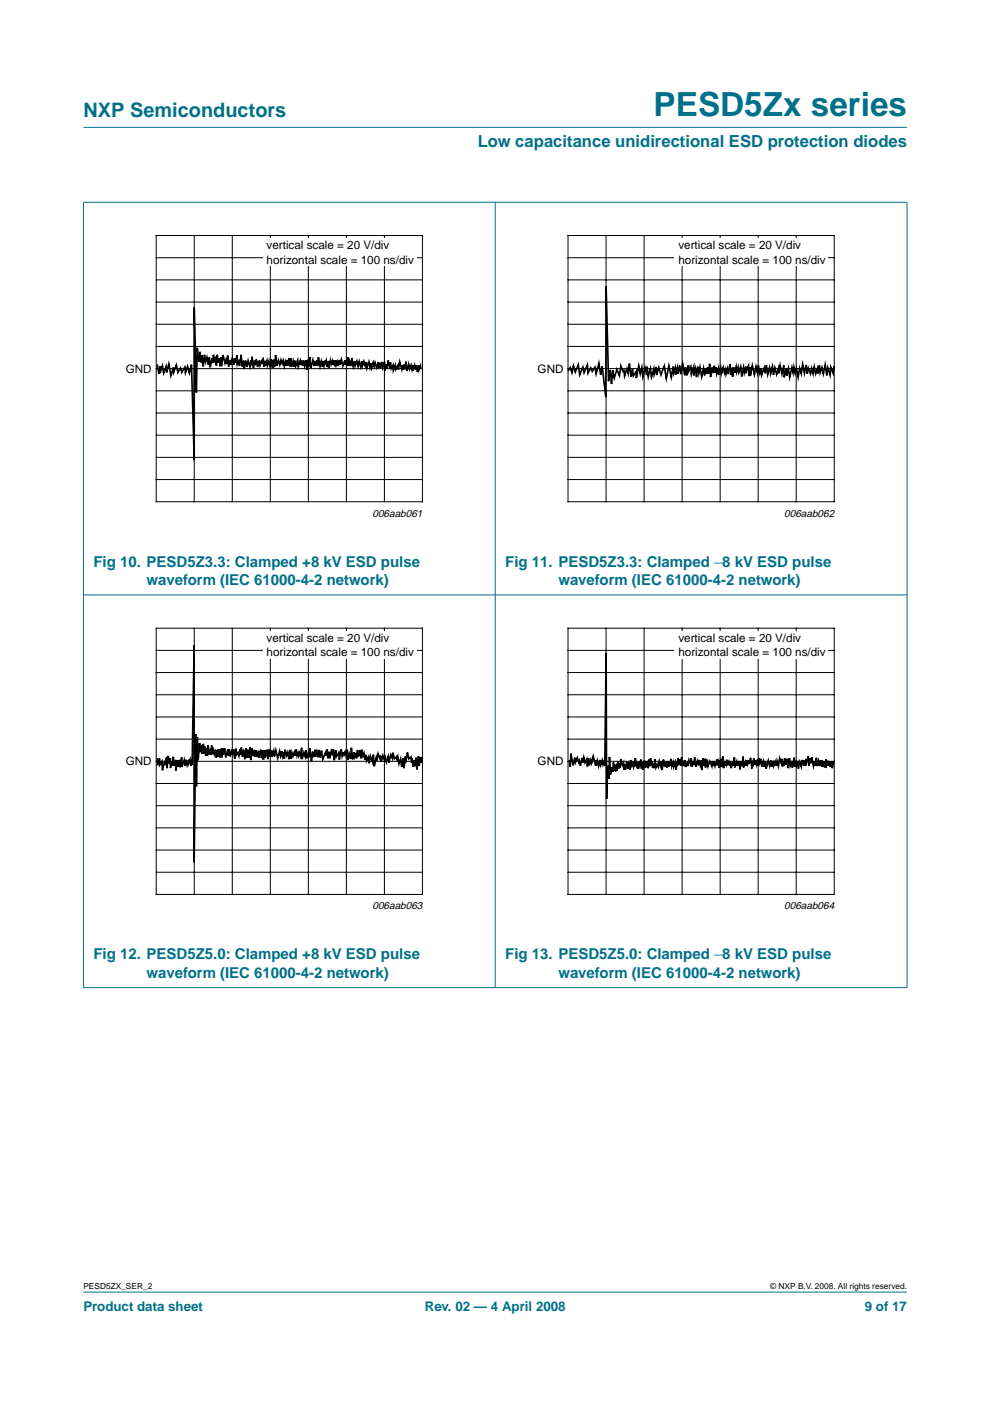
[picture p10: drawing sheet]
<svg xmlns="http://www.w3.org/2000/svg" width="210mm" height="297mm" viewBox="0 0 210 297" stroke-linecap="round" stroke-linejoin="round" font-family="sans-serif">
<g fill="#00708a" stroke="#00708a" stroke-width=".21">
<path d="M17.7 273.9h174.6z"/>
<path d="M17.7 27h174.6z"/>
<path d="M17.7 42.9v166.4z"/>
<path d="M105 42.8v166.6z"/>
<path d="M192.3 42.9v166.4z"/>
<path d="M17.6 42.9h174.8z"/>
<path d="M17.6 126.1h174.8z"/>
<path d="M17.6 209.4h174.8z"/>
</g>
<path d="M20.4 47.1h81.9v66.3h-81.9z" fill="none" stroke="#fff" stroke-width=".21"/>
<g fill="none" stroke="#000" stroke-width=".21">
<path d="M33.1 49.9h56.5v56.5h-56.5zM33.1 59.3h56.5M33.1 54.6h56.5M41.2 49.9v56.5M49.2 49.9v56.5M57.3 49.9v56.5M65.4 49.9v56.5M73.4 49.9v56.5M81.5 49.9v56.5M33.1 68.8h56.5M33.1 78.2h56.5M33.1 64h56.5"/>
<path d="M33.1 73.5h56.5M33.1 87.6h56.5M33.1 97h56.5M33.1 82.9h56.5M33.1 92.3h56.5M33.1 101.7h56.5"/>
</g>
<path d="M55.8 50.5h32.4v5.8h-32.4z" fill="#fff"/>
<path d="M33.3 77.2l.4 2.1 .2-1.6v1.4l.5-1.6 .3 1.6 .5-1.4 .1 1.3 .5-1.8 .4 2.4 .6-1.7v1.1l.6-1.6 .3 1.6 .6-1 .2 1 .7-1.2 .1 1.2 .5-1.3 .4 1.4 .4-1.8 .6 20.3v-32.4l.4 18 .2-9.5 .4 3 .2-2.1 .3 2.3 .2-1.5 .1 2.3 .4-2.5 .2 1.6 .3-1 .2 1.5 .3-1.6 .2 2.2 .3-1.9 .2 1 .2-1.8 .2 1.6 .2-1.2 .2 1.9 .2-2.3 .2 1.7 .2-.9 .1 1.7 .3-2 .1 2 .3-2.4 .4 1.7 .2-.7 .2 .9 .2-1.8 .2 2.3 .3-1.4 .2 1.1 .3-1.4 .3 1.3 .2-1.4 .1 1 .3-1.6 .1 2 .3-.7 .2 1 .3-2.4 .2 2.5 .3-1.2 .2 1.8 .3-1.8 .3 1.3 .2-1.3 .4 1.3 .2-1.4 .2 1v-1.8l.3 2.4 .3-1.5 .2 .9 .1-1.2 .3 1.6 .1-1.2 .1 .9 .2-1.1 .1 1.1 .4-1 .1 .6 .2-.8 .2 1.4 .2-1.2v1.1l.4-1.1 .1 1 .3-1 .2 1.4 .3-1.7 .2 1.8 .3-1.7-.1 1.7 .3-1.1 .1 .8 .1-2.4 .3 2.3 .3-1.2 .3 1 .3-1.1 .2 .8 .3-.7 .2 1.3 .2-1 .2 .9 .2-1.3 .1 1.2 .2-1.6 .3 1.8 .2-1.8 .1 1.8 .3-1.2 .2 1.2 .2-1.2 .2 1.1 .4-1.2 .1 1.4 .5-1.4 .2 1 .2-.9 .2 1.1 .1-1.1 .2 1.1 .3-1.2 .1 2 .3-2.1 .3 1.4 .1-2 .2 2.4 .4-1.8 .2 1.3 .2-1.1 .2 1.1 .3-1.2 .1 1.2 .2-1.9 .4 2 .2-1.1 .3 1.2v-1.3l.3 1.1 .2-1.1 .1 .8 .2-.8 .2 1.3 .3-1.3 .1 1.5 .3-1.6 .2 .8 .2-.7 .1 .8 .2-.9 .2 1.3 .1-1.4 .2 1.1 .2-.7 .2 .9 .3-1.3 .1 1 .3-1.1 .3 1.4 .4-1.1v.8l.4-.9 .1 1.2 .1-1.9 .2 1.9 .2-1 .3 1 .2-1.7 .3 1.8 .3-1.1 .1 1 .4-1 .3 1.1 .2-1.1 .3 1.2 .2-1.2 .2 .9 .2-.9 .4 1 .2-.8 .1 1.2 .4-1.3 .3 1.2 .2-.8 .1 .9 .3-1.1 .2 .8 .2-.8 .3 1 .4-1.1v1.2l.3-1.1 .1 1.1 .4-1.3 .1 1.3 .4-1.3 .1 1.9 .3-1.3 .1 .9 .3-1.8 .3 1.7 .2-1.3 .2 1.3 .3-.7 .1 1.2 .4-1.2 .1 .9 .5-.8 .1 .9 .3-1.7 .4 1.7 .2-.9 .1 .8 .2-1.1 .2 1.1 .2-1.6 .2 2 .3-1.5 .2 1.1 .4-.9 .2 .9 .1-.9 .1 1.2 .3-1.2 .3 1 .1-1 .2 1.5 .3-1.4 .1 .9 .2-.8 .1 .6" fill="none" stroke="#000" stroke-width=".35"/>
<path d="M107.7 47.1h81.9v66.3h-81.9z" fill="none" stroke="#fff" stroke-width=".21"/>
<g fill="none" stroke="#000" stroke-width=".21">
<path d="M120.4 49.9h56.5v56.5h-56.5zM120.4 59.3h56.5M120.4 54.6h56.5M128.5 49.9v56.5M136.6 49.9v56.5M144.6 49.9v56.5M152.7 49.9v56.5M160.8 49.9v56.5M168.8 49.9v56.5M120.4 68.8h56.5M120.4 78.2h56.5M120.4 64h56.5"/>
<path d="M120.4 73.5h56.5M120.4 87.6h56.5M120.4 97h56.5M120.4 82.9h56.5M120.4 92.3h56.5M120.4 101.7h56.5"/>
</g>
<path d="M143.1 50.5h32.5v5.8h-32.5z" fill="#fff"/>
<path d="M176.9 78.4l-.1-.7-.1 1.4-.6-1.3-.1 1.7-.5-1.5-.2 1.6-.3-2.2-.4 1.9-.3-1.4-.4 1.1-.2-1.5-.3 1.7-.1-1.1-.4 1.2-.3-1.5-.2 1.5-.3-1.2-.3 1.1-.4-1.2-.2 1.3-.3-1.9-.3 1.7-.4-1.8-.3 1.9-.4-1.2-.3 2-.3-1.9-.3 1-.3-1.3-.1 1.3-.3-1.2-.5 2.1-.2-1.9-.4 1.6-.1-1.6-.4 1.9-.1-2.5-.4 1.8-.4-1.8-.3 1.6-.1-1-.3 1.3-.4-1.4-.3 1.5-.2-1.8-.4 1.5-.2-1.2-.4 1.4-.3-2-.2 1.7-.3-1.1-.5 1.5-.1-1.5-.3 1.1-.3-1.7-.2 1.7-.3-1.4-.3 1.7-.5-1.9-.4 2.2v-1.8l-.3 1.8-.1-2.1-.6 1.5v-1.4l-.3 1.4-.2-1.2-.3 1.9-.3-2-.3 1.2-.2-1.2-.3 1.1-.1-1.1-.3 1.3-.1-1.1-.4 1.9v-2l-.2 1.6-.3-2.3-.4 2.1-.1-1.2-.4 1.2-.1-1-.2 .8-.2-1.2-.4 1.3-.2-1.2-.3 1.4-.2-1.4-.3 1.3-.2-1.5-.2 1.2-.2-1.5-.2 1.6-.2-1.2-.3 2-.2-2.8-.3 2.1-.1-1.4-.3 1.4-.1-1.2-.3 1.6-.2-1.5-.4 1.8-.4-2.1-.2 1.3-.3-1.4-.2 2.3-.2-1.9-.4 1.5v-1.8l-.5 1.5-.1-1.6-.5 1.1v-1.4l-.4 2.2-.3-1.8-.1 1.8-.5-2.5-.3 2.2-.3-1.8-.3 1.8-.2-1.4-.3 1.5-.1-1.4-.4 1.1-.1-1.4-.4 2.3-.5-2.5-.5 2.8-.4-2.7-.8 1.9-.4-1.6-.5 1.6v-1.7l-.5 1.6-.1-1.2-.5 1.7-.2-1.8-.4 1.8-.3-2.2-.1 1.8-.4-1.5-.4 1.9-.2-2-.3 1.4-.4-1.8-.5 2.7v-1.5l-.6 1-.2-1.4-.3 1.6-.4-2.8-.2 2.1-.3-1.1-.5 1.6-.1-1.2-.2 .3-.5-1.2-.3 2-.5-1.3-.6 1.9-.3-1.7-.2 2.9-.3-3-.4 2.4-.5-20.1-.1 23.5-.7-6.5-.3 1.8-.4-2.5-.6 2.3-.3-1.5-.5 .9-.4-.7-.5 1.1-.2-1.7-.7 1.6-.2-1.2-.7 1.7-.3-2.2-.6 1.6-.4-1.4-.3 1.5-.4-1.1-.5 .8" fill="none" stroke="#000" stroke-width=".35"/>
<path d="M20.4 130.4h81.9v66.3h-81.9z" fill="none" stroke="#fff" stroke-width=".21"/>
<g fill="none" stroke="#000" stroke-width=".21">
<path d="M33.1 133.2h56.5v56.4h-56.5zM33.1 137.9h56.5M41.2 133.2v56.4M49.2 133.2v56.4M57.3 133.2v56.4M65.4 133.2v56.4M73.4 133.2v56.4M81.5 133.2v56.4M33.1 142.6h56.5M33.1 152h56.5M33.1 147.3h56.5M33.1 156.7h56.5"/>
<path d="M33.1 161.4h56.5M33.1 170.8h56.5M33.1 166.1h56.5M33.1 175.5h56.5M33.1 180.2h56.5M33.1 184.9h56.5"/>
</g>
<path d="M55.8 133.8h32.4v5.8h-32.4z" fill="#fff"/>
<path d="M89.6 160.7l-.3 1-.1-1.2-.3 1.9-.2-2.1-.3 2.8-.2-2.5-.2 1.9-.2-1.3-.3 1.4-.1-1.8-.1 .8-.2-1.1-.4 .4-.3-1.4-.4 2.1v-1.2l-.4 2.5-.1-2.2-.3 1.9-.3-1.7-.3 1-.2-1.4-.2 .7-.1-.8-.4 .5-.4-1.3-.1 1.2-.3-.8-.5 1.7-.1-1.3-.4 1.2-.2-1.2-.3 .5-.2-.7-.4 1.3-.1-1.3-.2 .5-.3-.9-.3 1.5-.1-.7-.4 1.9-.2-2.5-.2 1.7-.5-1.4-.2 1.5-.2-1.3-.4 .8-.1-1.3-.2 1-.2-1.3-.3 .6-.2-1.4-.2 1.9-.2-1.8-.2 1.4-.3-1.4-.2 1.8-.2-1.2-.2 .9-.2-1-.2 1.5-.3-2.5-.2 2.4-.2-1.1-.3 1.3-.2-2.2-.2 1.2-.2-.7-.4 .9v-.8l-.3 .8-.1-1.4-.5 2.2-.1-1.6-.5 .9-.1-1.3-.3 2.1-.2-2.4-.2 1.3-.2-1.2-.4 1.9v-1.4l-.4 1.4-.1-1.9-.3 1.3-.1-.6-.6 1.4-.2-1.8-.3 1.4-.2-1.6-.4 1.6-.2-1.7-.2 1.5-.1-1.4-.4 1.6-.1-1.2-.3 2-.3-2.7-.1 1.9-.2-.9-.4 1.1-.2-1.7-.1 1.3-.3-.9-.3 1.5-.2-2.5-.2 1.8-.2-.7-.2 .6-.1-.6-.2 .7-.2-1.4-.2 1.4-.2-.8-.3 .9-.2-.8-.2 1.3-.3-1.9-.2 2-.2-1.5-.2 .7-.4-1.3-.1 2-.1-1.4-.3 .9-.1-1.2-.3 1.1-.2-1.1-.4 1.5-.4-1.6-.3 1.3-.2-1.2-.3 1.3-.1-1.4-.3 1.3-.2-1.5-.3 2.1-.2-2.1-.4 1.7-.1-1.6-.2 2.1-.1-2-.4 1.6-.1-1.8-.4 1.7-.1-1.4-.2 1.3-.3-1.4-.3 1.3-.1-1.4-.3 1.3-.2-1.6-.2 2.5-.2-2.7-.2 2.1-.2-1.7-.3 1.8-.1-2-.3 2.3-.3-2.1-.2 1.6-.2-2-.1 1.6-.2-1.3-.2 1.5-.2-.7-.3 .4-.2-1.3-.2 2.2-.3-2-.2 1.2-.1-1.2-.4 1.5-.2-1.6-.2 1.4-.1-1.3-.4 1.7-.3-2-.3 1.4v-1.4l-.2 2-.2-1.9-.3 1.9v-1.7l-.3 1.5-.1-1.5-.3 1.8-.2-1.8-.2 1-.2-.9-.3 .9-.1-1.9-.2 2v-1.2l-.3 1.2-.3-2-.1 2.2-.2-1.6-.2 1.6-.1-1.9-.2 1.5-.2-2.1-.2 2.1-.2-1.8-.2 1.5-.2-1.9-.3 3.6-.2-4.9-.2 10.4-.1-11.1-.3 27.2v-46l-.5 25.4-.1-1.2-.1 1.3-.2-1.3-.2 .8-.1-.7-.3 1.1-.3-1.1-.2 1.3-.1-1.3-.6 1.5v-2l-.3 2.1-.1-1.6-.3 1.4-.2-1.3-.3 2.2v-2.3l-.4 1.3-.1-2-.2 1.9-.1-.9-.4 1.4v-2l-.2 1.1-.2-1.6-.3 2.6-.1-2.3-.3 1.6-.1-.9-.5 2-.1-1.9-.4 .8-.1-1.4-.4 1.4v-1.5" fill="none" stroke="#000" stroke-width=".35"/>
<path d="M107.7 130.4h81.9v66.3h-81.9z" fill="none" stroke="#fff" stroke-width=".21"/>
<g fill="none" stroke="#000" stroke-width=".21">
<path d="M120.4 133.2h56.5v56.4h-56.5zM120.4 137.9h56.5M128.5 133.2v56.4M136.6 133.2v56.4M144.6 133.2v56.4M152.7 133.2v56.4M160.8 133.2v56.4M168.8 133.2v56.4M120.4 142.6h56.5M120.4 152h56.5M120.4 147.3h56.5M120.4 156.7h56.5"/>
<path d="M120.4 161.4h56.5M120.4 170.8h56.5M120.4 166.1h56.5M120.4 175.5h56.5M120.4 180.2h56.5M120.4 184.9h56.5"/>
</g>
<path d="M143.1 133.8h32.5v5.8h-32.5z" fill="#fff"/>
<path d="M120.7 161.2l.2 1.3 .1-2.7 .5 2.5 .3-1.7 .2 1.1 .4-1 .3 .9 .1-.4 .3 1.2 .3-1.7 .1 1 .3-1.1 .3 1.1 .3-.7 .1 1.5 .3-1.8 .2 1.6 .3-1.2 .1 .7 .4-1.5 .3 1.5 .2-.5 .1 1.1 .3-1.1 .2 1.1 .3-1.3 .2 1.1 .3-1 .1 .9 .3-.8 .1 1.1 .3-24 .1 31 .3-7.2 .2 2.9 .1-4.6 .2 3.7 .3-1.6 .2 1.1 .2-2.1 .2 1.8 .2-1.3v1.4l.3-1.5v1.4l.2-1.9 .2 1.4 .1-1.1 .2 .9 .1-1.7 .3 1.3 .3-.6 .1 1.5 .2-1.1 .1 1.1 .3-1.7 .2 1.4 .2-1.4 .3 1.7 .1-2 .2 1.1 .2-.5 .2 .8 .1-1 .1 .9 .2-1.8 .3 2 .2-1.1v1.4l.3-1.1 .1 .5 .3-1.4 .1 2 .3-1.3 .1 1.5 .3-1.9 .2 1.5 .2-1.2v1l.2-1.3 .1 1.6 .2-1.9 .2 1.5 .1-1.7 .2 1.4 .1-.8 .2 1.4 .2-.9 .1 1 .1-2 .3 1.8 .2-.7 .2 .6 .3-1.1 .2 .9 .2-.9 .2 1.8 .3-2.3 .2 1.5 .1-.8 .1 .8 .2-1 .1 1.2 .3-1.3 .1 1.2 .2-1.3 .1 1 .2-1.4 .1 1.6 .3-.9 .2 1 .3-1 .2 1.6 .1-1.7 .1 .9 .2-1.7 .3 1.5 .1-1.2 .2 1.4 .1-1.9 .1 1.9 .4-1.1 .1 1.2 .2-1.3 .1 1.4 .3-1.1 .1 .9 .3-1.2 .3 .8 .1-1.3 .2 1.9 .2-1.2 .2 .8 .2-1.6 .2 2 .4-1.3 .2 1 .1-1.2 .4 1.8 .1-1.7 .1 2.1 .2-2.5 .2 1.5 .3-1.4 .1 1.8 .2-1.7 .3 1.5 .4-1.1 .4 1.1 .2-1.2 .1 1.1 .2-.9 .2 .9 .4-1.4v1.3l.3-.9 .1 1.4 .2-1.6 .2 1.4 .1-1.7 .2 1.7 .1-2.2 .2 2.5 .3-1.5 .2 .9 .2-1.2v1.1l.4-.7 .2 .8 .1-.8 .2 1.4 .4-1.5 .1 .9 .2-1.7 .1 2.1 .4-1.2 .1 .9 .2-.9 .1 .9 .3-1.1v1.8l.3-1.5 .1 .8 .2-2 .1 2.3 .4-1.2 .2 .8 .2-1.1 .1 .8 .3-.8v.8l.3-1.3 .3 2.2 .2-1.6 .1 1.2 .1-1.7 .2 1.4 .2-1 .2 .9 .3-1.1v1.3l.3-1.6 .1 1.1 .3-.9 .1 1.6 .4-1.1 .1 1.2 .3-1.2 .1 1.6 .5-1.7 .3 1.1 .2-1.2 .2 1.4 .3-1.3 .2 1.1 .3-.9 .2 .9 .2-1.1 .2 1.1 .3-1.6 .3 1 .2-.9 .1 1.6 .1-1 .2 .9 .2-1.7 .2 1.5 .1-1.3 .1 .8 .2-.8 .1 2 .3-2.2 .2 1.6 .3-1 .1 1.5 .4-2.2 .1 2 .2-1.3 .2 1 .2-1 .2 1.6 .2-1.4 .4 1 .1-1.4 .4 1.3 .1-1.2 .3 1.1v-1.4l.2 .8 .3-1.4 .3 2.1 .2-1.7 .2 1.1 .1-1.2 .4 1.9 .2-1 .2 .8 .2-1.6 .2 1.7 .2-1.1 .3 1.1 .2-1.2 .2 1.4 .1-1.3 .2 1.3 .3-1.2 .2 1.4 .1-1.8 .2 1.2 .3-.9v1.1l.3-.9 .1 1.1 .3-1.2 .2 1.5 .3-1.5" fill="none" stroke="#000" stroke-width=".35"/>
<text font-size="7.1" fill="#00708a" x="138.6" y="24.7">PESD5Zx series</text>
<text font-size="4.2" fill="#00708a" x="17.7" y="24.9">NXP Semiconductors</text>
<text font-size="3.5" fill="#00708a" x="101.3" y="31.1">Low capacitance unidirectional ESD protection diodes</text>
<g font-size="3.2" fill="#00708a">
<text x="19.8" y="120.1">Fig 10. PESD5Z3.3: Clamped +8 kV ESD pulse</text>
<text x="31.1" y="124">waveform (IEC 61000-4-2 network)</text>
<text x="107.1" y="120.1">Fig 11. PESD5Z3.3: Clamped −8 kV ESD pulse</text>
<text x="118.4" y="124">waveform (IEC 61000-4-2 network)</text>
<text x="19.8" y="203.4">Fig 12. PESD5Z5.0: Clamped +8 kV ESD pulse</text>
<text x="107.1" y="203.4">Fig 13. PESD5Z5.0: Clamped −8 kV ESD pulse</text>
<text x="31.1" y="207.3">waveform (IEC 61000-4-2 network)</text>
<text x="118.4" y="207.3">waveform (IEC 61000-4-2 network)</text>
</g>
<g font-size="2.8" fill="#00708a">
<text x="17.7" y="278">Product data sheet</text>
<text x="90.1" y="278">Rev. 02 — 4 April 2008</text>
<text x="183.4" y="278">9 of 17</text>
</g>
<g font-size="2.5">
<text x="56.5" y="52.9">vertical scale = 20 V/div</text>
<text x="143.8" y="52.9">vertical scale = 20 V/div</text>
<text x="56.5" y="55.9">horizontal scale = 100 ns/div</text>
<text x="143.8" y="55.9">horizontal scale = 100 ns/div</text>
<text x="26.7" y="79">GND</text>
<text x="114" y="79">GND</text>
<text x="56.5" y="136.2">vertical scale = 20 V/div</text>
<text x="143.8" y="136.2">vertical scale = 20 V/div</text>
<text x="56.5" y="139.2">horizontal scale = 100 ns/div</text>
<text x="143.8" y="139.2">horizontal scale = 100 ns/div</text>
<text x="26.7" y="162.3">GND</text>
<text x="114" y="162.3">GND</text>
</g>
<g font-size="2.2">
<text x="79" y="109.6">006aab061</text>
<text x="166.3" y="109.6">006aab062</text>
<text x="79" y="192.8">006aab063</text>
<text x="166.3" y="192.8">006aab064</text>
</g>
<g font-size="1.8">
<text x="17.7" y="273.4">PESD5ZX_SER_2</text>
<text x="163.3" y="273.4">© NXP B.V. 2008. All rights reserved.</text>
</g>
</svg>
